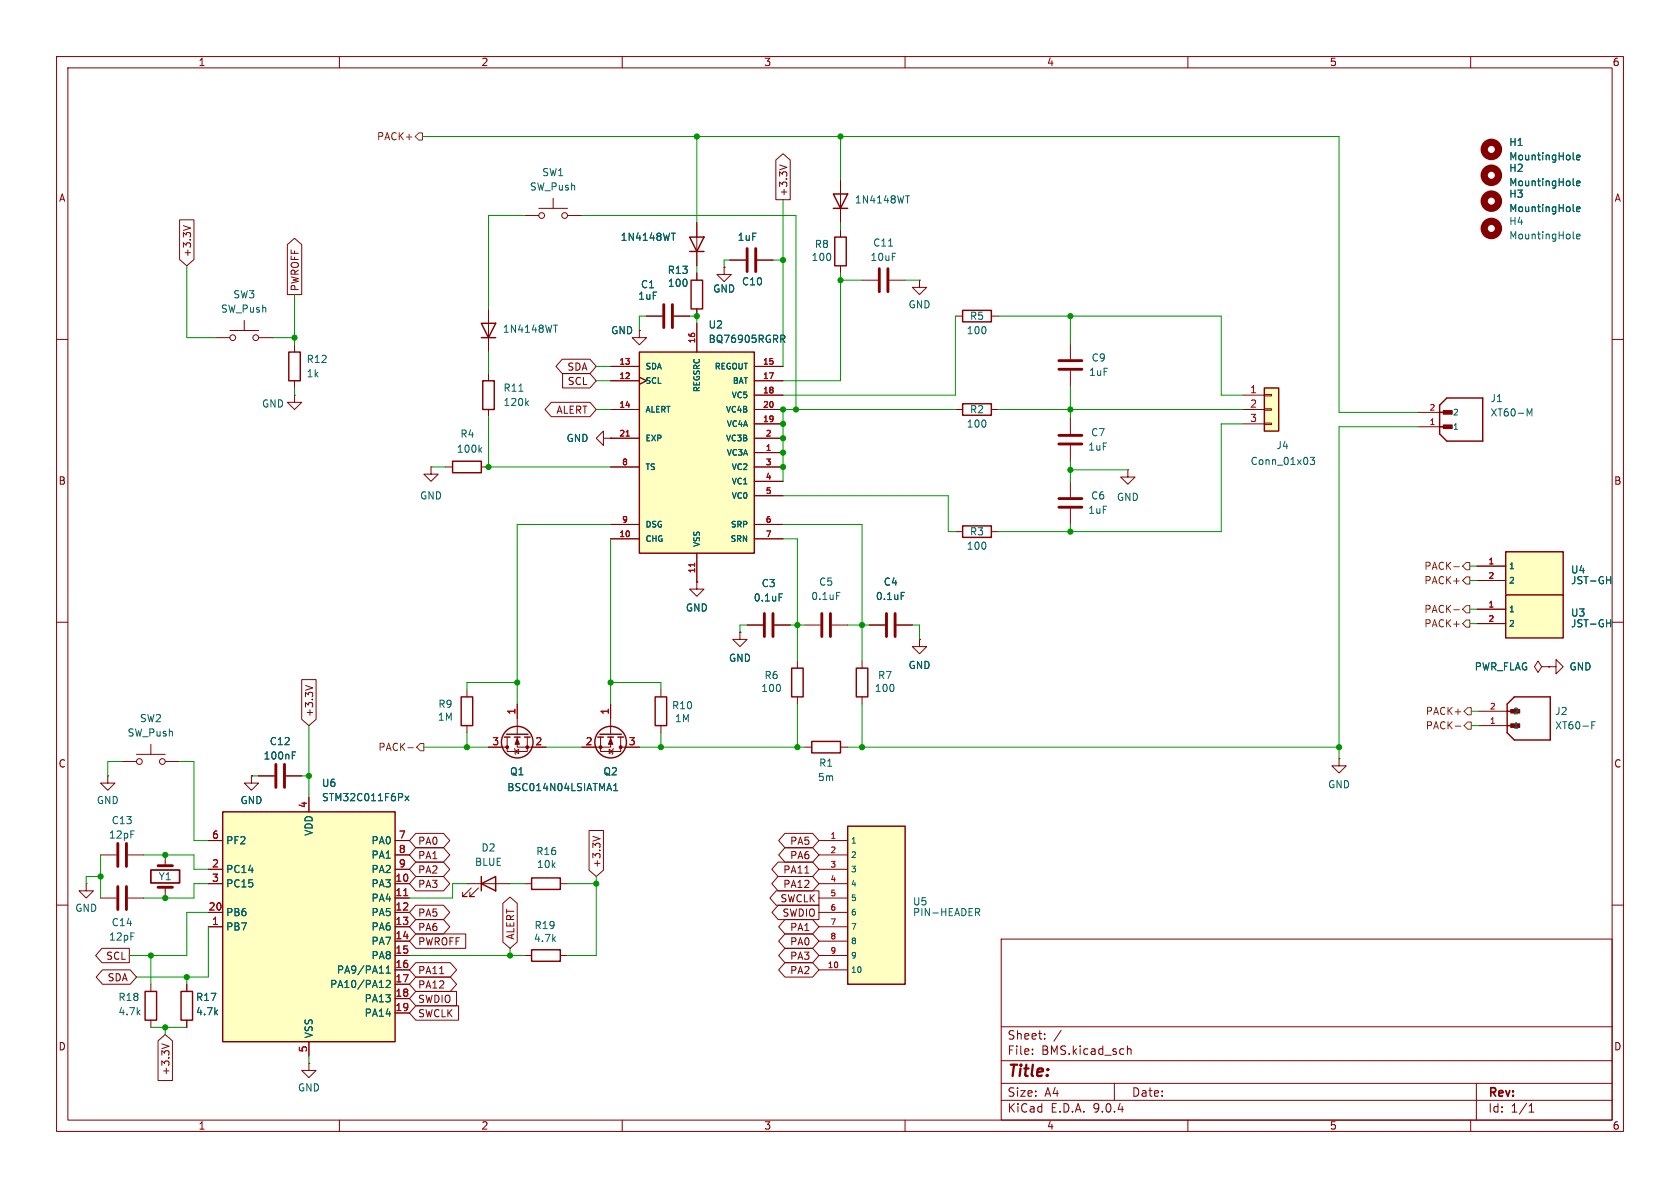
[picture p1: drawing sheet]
<svg xmlns="http://www.w3.org/2000/svg" width="297mm" height="210mm" viewBox="0 0 297 210" stroke-linecap="round" stroke-linejoin="round" font-family="sans-serif">
<g fill="none" stroke="#840000" stroke-width=".18">
<path d="M10 10h277v190h-277zM12 12h273v186h-273zM60 10v2M110 10v2M160 10v2M210 10v2M260 10v2M123.2 39.4v7.6M86.4 54.6v7.6M129 46h2.8M133.9 46h2.8M10 60h2"/>
<path d="M168.9 72.4h1.3M175.3 72.4h1.2M189.2 60.7v2.8M189.2 65.5v2.8M250.7 72.9h5.1M250.7 75.4h5.1M285 60h2M10 110h2M285 110h2M82.5 121.9v1.3M82.5 128.3v1.2M10 160h2"/>
<path d="M177 166h108v32h-108zM285 160h2M60 198v2M110 198v2M160 198v2M177 194.5h108M177 191.5h108M177 187.5h108M177 181.5h108M182.5 186.3v.1M182.5 185.5v.1M184.7 183.6v.1"/>
<path d="M184.7 182.8v.1M187.6 182.1l-1.3 2M197 191.5v3M199.3 184.9v1.5M199.3 185.5l.2-.1 .4 .1 .1 .9M210 198v2M260 198v2M261 191.5v6.5M270.3 196.6h.9M270.3 195.5l.4-.4v1.5"/>
</g>
<path d="M85.1 57.2h2.5l-1.2 2.5zM85.1 59.7h2.5M121.9 41.9h2.6l-1.3 2.6zM121.9 44.5h2.6M170.2 71.4h5.1v2h-5.1zM254.5 71.6l1.3-1.2h6.3v7.6h-6.3l-1.3-1.3zM254.5 72.9h1.9M254.5 75.4h1.9M81.5 123.2h2.1v5.1h-2.1z" fill="none" stroke="#840000" stroke-width=".25"/>
<path d="M132.1 43.9v4.1M133.6 43.9v4.1M187.2 63.8h4.1M187.2 65.3h4.1" fill="none" stroke="#840000" stroke-width=".51"/>
<path d="M278.1 32.7l.2 .1M278.7 32.4l.6-.1v-.2l-.4-.1-.2 .2 .1 .6h.5M97.8 57.5h.8M118.7 41.2h.7M270 72.3l.4 .9 .4-.9v1.2" fill="none" stroke="#006464" stroke-width=".18"/>
<circle cx="263.7" cy="31" r="1.27" fill="none" stroke="#840000" stroke-width="1.3"/>
<g fill="#840000" stroke="#840000" stroke-width=".18">
<path d="M255.1 72.6h1.6v.6h-1.6z"/>
<path d="M255.1 75.1h1.6v.7h-1.6z"/>
</g>
<path d="M223.5 68.6h2.6v7.6h-2.6z" fill="#ffffc2"/>
<path d="M223.5 68.6h2.6v7.6h-2.6z" fill="none" stroke="#840000" stroke-width=".25"/>
<g fill="none" stroke="#840000" stroke-width=".18">
<path d="M38.1 59.7h2.5M40.6 58.4h5.1M43.2 56.6v1.8M45.7 59.7h2.6M128 47.2v1.3h-1.3l1.3 1.3 1.3-1.3h-1.3M128 47.2h.1M219.7 69.9h3.8M219.7 72.4h3.8M219.7 74.9h3.8M223.5 69.7h1.3v.3h-1.3zM223.5 72.3h1.3v.2h-1.3zM223.5 74.8h1.3v.3h-1.3z"/>
<path d="M44.4 137.2v1.2h1.3l-1.3 1.3-1.2-1.3h1.2M44.4 137.2h.1M45.7 137.2h2.8M50.5 137.2h2.8"/>
<circle cx="41.1" cy="59.7" r=".51"/>
<circle cx="45.2" cy="59.7" r=".51"/>
</g>
<path d="M278.1 37.2l.2 .2M278.1 28.1l.2 .2M278.7 37l.6-.1v-.3h-.4l-.2 .1 .1 .6h.5M278.7 27.8l.6-.1v-.2l-.4-.1-.2 .2 .1 .6h.5M278.1 42.1l.2 .1M278.7 41.8l.6-.1v-.3h-.4l-.2 .2 .1 .6h.5M231.6 80.8h.8l-.4 .5 .3 .1v.6l-.1 .1-.6-.1M51.7 133.5h.4M51.7 132.9h.6" fill="none" stroke="#006464" stroke-width=".18"/>
<g fill="none" stroke="#840000" stroke-width="1.3">
<circle cx="263.7" cy="26.4" r="1.27"/>
<circle cx="263.7" cy="35.6" r="1.27"/>
<circle cx="263.7" cy="40.4" r="1.27"/>
</g>
<path d="M48.8 135.1v4.1M50.3 135.1v4.1" fill="none" stroke="#840000" stroke-width=".51"/>
<path d="M113 62.2h20.3v35.6h-20.3z" fill="#ffffc2"/>
<g fill="none" stroke="#840000" stroke-width=".25">
<path d="M122.2 49.5h2v5.1h-2zM170.2 54.9h5.1v2h-5.1zM113 62.2h20.3v35.6h-20.3zM89.2 130.3h1M89.5 129.8h3.8M90.9 130.3h1M92.7 130.3h1M105.7 130.3h1M106 129.8h3.9M107.4 130.3h1.1M109.2 130.3h1M115.8 123.2h2.1v5.1h-2.1z"/>
<path d="M94 155.2h5.1v2h-5.1zM94 167.9h5.1v2h-5.1z"/>
<circle cx="91.4" cy="131.2" r="2.79"/>
<circle cx="107.9" cy="131.2" r="2.79"/>
</g>
<g fill="none" stroke="#840000" stroke-width=".18">
<path d="M114.3 55.9h2.8M119.1 55.9h2.8M123.2 48.3v1.2M123.2 54.6v1.3M123.2 57.2v5M168.9 55.9h1.3M175.3 55.9h1.2M107.9 64.8h5.1M107.9 67.3h5.1M107.9 72.4h5.1M107.9 77.5h5.1M113 66.7l1.3 .6-1.3 .6"/>
<path d="M133.3 64.8h5.1M133.3 67.3h5.1M133.3 72.4h5.1M133.3 77.5h5.1M133.3 69.9h5.1M133.3 74.9h5.1M189.2 73.9v2.8M189.2 78.7v2.8M107.9 82.6h5.1M107.9 92.7h5.1M107.9 95.3h5.1M123.2 97.8v5.1"/>
<path d="M133.3 82.6h5.1M133.3 92.7h5.1M133.3 95.3h5.1M133.3 80h5.1M133.3 85.1h5.1M133.3 87.6h5.1M123.2 102.9v1.2h1.3l-1.3 1.3-1.3-1.3h1.3M123.2 102.9h.1M130.8 111.8v1.2h1.3l-1.3 1.3-1.3-1.3h1.3M130.8 111.8h.1M86.4 132.1h3.3M89.7 130.3v2.5h3.5v-2.5"/>
<path d="M90.9 132.3l.2 .2v.7l.1 .2M91.1 132.8l.6-.3v.7zM91.4 130.3v1.8h5.1M91.4 124.5v5.3M106.2 130.3v2.5h3.5v-2.5M107.7 132.5l.6 .3-.6 .4zM107.9 130.3v1.8h-5M107.9 124.5v5.3M108.5 132.3l-.2 .2v.7l-.1 .2M109.7 132.1h3.3M116.8 121.9v1.3M116.8 128.3v1.2"/>
<path d="M15.2 156.2v1.3h1.3l-1.3 1.3-1.2-1.3h1.2M15.2 156.2h.1M17.8 158.8h2.8M22.6 158.8h2.8M92.7 156.2h1.3M99.1 156.2h1.2M92.7 168.9h1.3M99.1 168.9h1.2M54.6 188v1.2h1.3l-1.3 1.3-1.3-1.3h1.3M54.6 188h.1"/>
</g>
<path d="M110.7 77.1h.6M122.8 99.6v.5" fill="none" stroke="#a90000" stroke-width=".18"/>
<path d="M138 59.3h.5l.3 .2-.2 .4h-.6M138.3 59.9l.5 .6M108.5 139.8h.7M108.5 138.9l.4-.4v1.3" fill="none" stroke="#006464" stroke-width=".18"/>
<path d="M117.3 53.8v4.1M118.9 53.8v4.1M187.2 77h4.1M187.2 78.5h4.1M20.8 156.7v4.1M22.4 156.7v4.1" fill="none" stroke="#840000" stroke-width=".51"/>
<g fill="#840000" stroke="#840000" stroke-width=".18">
<path d="M91.4 130.6l.4 1h-.7z"/>
<path d="M107.9 130.6l.4 1h-.7z"/>
<circle cx="89.7" cy="132.1" r=".25"/>
<circle cx="93.2" cy="132.1" r=".25"/>
<circle cx="109.7" cy="132.1" r=".25"/>
<circle cx="106.2" cy="132.1" r=".25"/>
</g>
<path d="M149.9 146.1h10.1v27.9h-10.1z" fill="#ffffc2"/>
<path d="M266.4 125.7h2M266.4 128.3h2M267.7 123.2h6.4v7.6h-6.4l-1.3-1.3v-5zM149.9 146.1h10.1v27.9h-10.1z" fill="none" stroke="#840000" stroke-width=".25"/>
<g fill="none" stroke="#840000" stroke-width=".18">
<path d="M113 58.4v1.3h1.3l-1.3 1.3-1.2-1.3h1.2M113 58.4h.1M189.2 85.1v2.8M189.2 89.9v2.8M199.4 83.1v1.2h1.3l-1.3 1.3-1.3-1.3h1.3M199.4 83.1h.1M19 137.2v1.2h1.3l-1.3 1.3-1.2-1.3h1.2M19 137.2h.1M21.6 134.6h2.5M24.1 133.4h5.1M26.7 131.6v1.8M29.2 134.6h2.5"/>
<path d="M236.7 134.1v1.3h1.3l-1.3 1.3-1.2-1.3h1.2M236.7 134.1h.1M261.4 125.7h5M261.4 128.3h5M144.8 148.6h5.1M144.8 151.1h5.1M144.8 153.7h5.1M144.8 156.2h5.1M144.8 158.8h5.1M144.8 161.3h5.1M144.8 163.8h5.1M144.8 166.4h5.1"/>
<path d="M144.8 168.9h5.1M144.8 171.5h5.1"/>
<circle cx="24.6" cy="134.6" r=".51"/>
<circle cx="28.7" cy="134.6" r=".51"/>
</g>
<path d="M281.4 128.2h.4M282 127.6h-.6v1.2M172.5 160.6h.5l.2 .2-.1 .4-.6 .1M172.8 161.3l.4 .6" fill="none" stroke="#006464" stroke-width=".18"/>
<path d="M187.2 88.1h4.1M187.2 89.7h4.1" fill="none" stroke="#840000" stroke-width=".51"/>
<path d="M267.1 128h1.6v.6h-1.6z" fill="#840000" stroke="#840000" stroke-width=".18"/>
<path d="M266.2 97.5h10.2v7.7h-10.2z" fill="#ffffc2"/>
<path d="M80 81.5h5.1v2.1h-5.1zM266.2 97.5h10.2v7.7h-10.2z" fill="none" stroke="#840000" stroke-width=".25"/>
<path d="M76.2 82.6v1.2h1.3l-1.3 1.3-1.3-1.3h1.3M76.2 82.6h.1M78.7 82.6h1.3M85.1 82.6h1.3M261.1 100.1h5.1M261.1 102.6h5.1M272.5 117.9l-.6-1.1-.6 1.1 .6 1 .6-1h1.3M273.8 117.9h.1M273.8 117.9h1.3v-1.3l1.3 1.3-1.3 1.2v-1.2" fill="none" stroke="#840000" stroke-width=".18"/>
<path d="M84.8 79.5l.4 .5M85.2 79.1l-.5 .5M284 102.5h.7M284.7 101.9v1.3" fill="none" stroke="#006464" stroke-width=".18"/>
<path d="M266.2 105.2h10.2v7.6h-10.2z" fill="#ffffc2"/>
<path d="M147.6 41.9h2v5.1h-2zM266.2 105.2h10.2v7.6h-10.2z" fill="none" stroke="#840000" stroke-width=".25"/>
<path d="M148.6 40.6v1.3M148.6 47v1.3M261.1 107.7h5.1M261.1 110.2h5.1" fill="none" stroke="#840000" stroke-width=".18"/>
<path d="M284 110.2h.7M284.7 109.5v1.3" fill="none" stroke="#006464" stroke-width=".18"/>
<path d="M39.4 143.5h30.4v40.7h-30.4z" fill="#ffffc2"/>
<g fill="none" stroke="#840000" stroke-width=".25">
<path d="M147.3 34.3h2.6l-1.3 2.5zM147.3 36.8h2.6M51.1 62.2h2v5.1h-2zM85.3 67.3h2.1v5.1h-2.1zM170.2 93h5.1v2h-5.1zM140 118.1h2v5.1h-2zM151.4 118.1h2v5.1h-2zM143.5 131.1h5.1v2h-5.1zM39.4 143.5h30.4v40.7h-30.4zM85.1 156.2l2.5-1.3v2.6zM85.1 154.9v2.6M25.7 175.3h2v5h-2z"/>
<path d="M32 175.3h2v5h-2z"/>
</g>
<g fill="none" stroke="#840000" stroke-width=".18">
<path d="M31.7 38.9h2.6v7l-1.3 1.1-1.3-1.1zM32.4 39.9l1.3 .4M92.7 38.1h2.5M95.2 36.8h5.1M97.8 35.1v1.7M100.3 38.1h2.6M123.2 39.4v2.5M137.2 28.3l1.2-1.1 1.3 1.1v7h-2.5zM137.8 29.2l1.3 .4M148.6 31.8v7.6M50.8 43.2l1.3-1.1 1.2 1.1v8.9h-2.5zM113 58.4h.1"/>
<path d="M114.3 55.9h2.8M119.1 55.9h2.8M123.2 44.5v2.5M123.2 48.3v1.2M123.2 54.6v1.3M123.2 57.2v5M128 47.2h.1M129 46h2.8M133.9 46h2.8M152.4 49.5h2.8M157.2 49.5h2.8M162.6 49.5v1.3h1.2l-1.2 1.3-1.3-1.3h1.3"/>
<path d="M162.6 49.5h.1M52.1 69.9v1.2h-1.3l1.3 1.3 1.2-1.3h-1.2M52.1 69.9h.1M52.1 61v1.2M52.1 67.3v1.3M86.4 66v1.3M86.4 72.4v1.3M97.5 71.1h6.8l1.1 1.3-1.1 1.3h-6.8l-1.2-1.3zM99.4 63.5h4.9l1.1 1.3-1.1 1.2h-4.9l-1.1-1.2zM99.5 66h4.8l1.1 1.3-1.1 1.3h-4.8zM106.7 77.5v-1.3l-1.3 1.3 1.3 1.2v-1.2h1.2M107.9 77.5h.1"/>
<path d="M107.9 64.8h5.1M107.9 67.3h5.1M107.9 72.4h5.1M107.9 77.5h5.1M113 66.7l1.3 .6-1.3 .6M133.3 64.8h5.1M133.3 67.3h5.1M133.3 72.4h5.1M133.3 77.5h5.1M133.3 69.9h5.1M133.3 74.9h5.1M107.9 82.6h5.1"/>
<path d="M107.9 92.7h5.1M107.9 95.3h5.1M123.2 97.8v5.1M133.3 82.6h5.1M133.3 92.7h5.1M133.3 95.3h5.1M133.3 80h5.1M133.3 85.1h5.1M133.3 87.6h5.1M168.9 94h1.3M175.3 94h1.2M123.2 102.9h.1"/>
<path d="M130.8 111.8h.1M132.1 110.5h2.8M136.9 110.5h2.8M141 116.8v1.3M142.2 110.5h2.8M147.1 110.5h2.8M152.4 116.8v1.3M153.7 110.5h2.8M158.5 110.5h2.8M162.6 113v1.3h1.2l-1.2 1.3-1.3-1.3h1.3M162.6 113h.1M261.1 100.1h5.1"/>
<path d="M261.1 102.6h5.1M261.1 107.7h5.1M261.1 110.2h5.1M273.8 117.9h.1M44.4 137.2h.1M45.7 137.2h2.8M50.5 137.2h2.8M53.3 120.1h2.6v7.1l-1.3 1.1-1.3-1.1zM54 121.2l1.3 .4M86.4 132.1h2.5M91.4 124.5v2.5M94 132.1h2.5"/>
<path d="M102.9 132.1h2.5M107.9 124.5v2.5M110.5 132.1h2.5M141 123.2v1.3M142.2 132.1h1.3M148.6 132.1h1.3M152.4 123.2v1.3M17.8 151.1h2.8M22.6 151.1h2.8M29.2 151.1v1.9M29.2 156.8v2M36.8 148.6h2.6"/>
<path d="M36.8 153.7h2.6M36.8 156.2h2.6M54.6 141v2.5M69.8 148.6h2.6M69.8 153.7h2.6M69.8 156.2h2.6M69.8 151.1h2.6M69.8 158.8h2.6M73.5 154.9h4.9l1.1 1.3-1.1 1.3h-4.9l-1.1-1.3zM73.5 152.4h4.9l1.1 1.3-1.1 1.2h-4.9l-1.1-1.2zM73.5 149.9h4.9l1.1 1.2-1.1 1.3h-4.9l-1.1-1.3zM73.5 147.3h4.9l1.1 1.3-1.1 1.3h-4.9l-1.1-1.3z"/>
<path d="M82.5 156.2h7.7M83.3 157l-1.5 1.5h.7h-.7v-.8M84.6 157l-1.5 1.5h.7h-.7v-.8M88.9 159.7l1.3-1.1 1.2 1.1v6.8l-1.2 1.1-1.3-1.1zM104.1 146.8h2.6v7l-1.3 1.1-1.3-1.1zM104.8 147.8l1.3 .5M137.2 157.5h7.6v2.5h-7.6l-1.1-1.2zM137.6 152.4h6.1l1.1 1.3-1.1 1.2h-6.1l-1.2-1.2zM137.6 154.9h6.1l1.1 1.3-1.1 1.3h-6.1l-1.2-1.3zM138.8 149.9h4.9l1.1 1.2-1.1 1.3h-4.9l-1.1-1.3zM138.8 147.3h4.9l1.1 1.3-1.1 1.3h-4.9l-1.1-1.3zM142.3 154.3h.7"/>
<path d="M18 167.6h4.9v2.6h-4.9l-1.1-1.3zM18.1 171.4h4.9l1.1 1.3-1.1 1.3h-4.9l-1.1-1.3zM26.7 174v1.3M33 174v1.3M36.8 161.3h2.6M36.8 163.8h2.6M69.8 161.3h2.6M69.8 163.8h2.6M69.8 166.4h2.6M69.8 168.9h2.6M69.8 171.5h2.6M69.8 174h2.6"/>
<path d="M69.8 176.5h2.6M69.8 179.1h2.6M73.5 175.3h7.2v2.5h-7.2l-1.1-1.3zM73.5 170.2h6.1l1.1 1.3-1.1 1.2h-6.1l-1.1-1.2zM73.5 177.8h7.6v2.5h-7.6l-1.1-1.2zM73.5 160h4.9l1.1 1.3-1.1 1.3h-4.9l-1.1-1.3zM73.5 162.6h4.9l1.1 1.2-1.1 1.3h-4.9l-1.1-1.3zM73.5 165.1h8.8v2.5h-8.8l-1.1-1.2zM73.5 172.7h6.1l1.1 1.3-1.1 1.3h-6.1l-1.1-1.3zM77.7 172.1h.8M137.6 160h7.2v2.6h-7.2l-1.1-1.3zM138.8 162.6h4.9l1.1 1.2-1.1 1.3h-4.9l-1.1-1.3z"/>
<path d="M138.8 167.6h4.9l1.1 1.3-1.1 1.3h-4.9l-1.1-1.3zM138.8 165.1h4.9l1.1 1.3-1.1 1.2h-4.9l-1.1-1.2zM138.8 170.2h4.9l1.1 1.3-1.1 1.2h-4.9l-1.1-1.2zM26.7 180.3v1.3M27.9 184l1.3-1.1 1.3 1.1v7h-2.6zM28.6 184.5l1.3 .5M33 180.3v1.3M54.6 184.2v2.5"/>
<circle cx="95.8" cy="38.1" r=".51"/>
<circle cx="99.8" cy="38.1" r=".51"/>
</g>
<path d="M110.7 77.1h.6M122.8 99.6v.5M71.4 158.3h.7" fill="none" stroke="#a90000" stroke-width=".18"/>
<g fill="none" stroke="#006464" stroke-width=".18">
<path d="M160.1 34.6h.7M278.1 32.7l.2 .1M278.1 37.2l.2 .2M278.1 28.1l.2 .2M278.7 32.4l.6-.1v-.2l-.4-.1-.2 .2 .1 .6h.5M278.7 27.8l.6-.1v-.2l-.4-.1-.2 .2 .1 .6h.5M278.7 37l.6-.1v-.3h-.4l-.2 .1 .1 .6h.5M118.7 41.2h.7M138 59.3h.5l.3 .2-.2 .4h-.6M138.3 59.9l.5 .6M157.1 43.5h.7M91.7 69.2h.8"/>
<path d="M93.1 71.2l.3 .5M93.4 70.9l-.5 .4M137.7 105h.6M147.9 104.7h.6M159.3 104.7h.6M284 102.5h.7M284 110.2h.7M284.7 101.9v1.3M284.7 109.5v1.3M51.7 133.5h.4M51.7 132.9h.6M108.5 139.8h.7"/>
<path d="M108.5 138.9l.4-.4v1.3M71.6 140.7l.7 .8M72.3 140.7l-.7 .8M68.3 172h.7M68.3 171.1l.3-.3v1.2M68.3 173.4l.5-.1 .2 .4-.8 .9h.8"/>
</g>
<path d="M155.4 47.5v4.1M157 47.5v4.1M135.1 108.5v4M136.7 108.5v4M145.3 108.5v4M146.8 108.5v4M156.7 108.5v4M158.2 108.5v4M20.8 149.1v4.1M22.4 149.1v4.1M27.9 156.8h2.6M27.9 153h2.6" fill="none" stroke="#840000" stroke-width=".51"/>
<path d="M26.7 153.8h5v2.3h-5z" fill="none" stroke="#840000" stroke-width=".3"/>
<path d="M74 23.5h.7v1.3h-.7l-.6-.7zM259.2 99.4h.6v1.3h-.6l-.6-.6zM257 100.2h1M257 107.8h1M259.2 102h.6v1.3h-.6l-.6-.7zM259.2 107.1h.6v1.2h-.6l-.6-.6zM259.2 109.6h.6v1.3h-.6l-.6-.7zM72.1 132.2h1M74.3 131.4h.6v1.3h-.6l-.6-.6zM257.3 128.4h.9M259.5 127.6h.6v1.3h-.6l-.7-.6zM259.5 125.1h.6v1.3h-.6l-.7-.7z" fill="none" stroke="#725600" stroke-width=".18"/>
<g fill="none" stroke="#009600" stroke-width=".18">
<path d="M74.7 24.1h162v48.8h14M92.7 38.1h-6.3v16.5M102.9 38.1h37.8v34.3M123.2 24.1v15.3M138.4 35.3v29.5M148.6 24.1v7.7M148.6 39.4v1.2M33 47v12.7h5.1M48.3 59.7h3.8M52.1 52.1v8.9M114.3 55.9h-1.3v2.5M121.9 55.9h1.3v1.3"/>
<path d="M123.2 47v1.3M129 46h-1v1.2M136.7 46h1.7M148.6 48.3v19h-10.2M148.6 49.5h3.8M160 49.5h2.6M168.9 55.9v14h-30.5M176.5 55.9h39.4v14h3.8M189.2 55.9v4.8M52.1 68.6v1.3M86.4 73.7v8.9h21.5M86.4 62.2v3.8"/>
<path d="M105.4 72.4h2.5M105.4 67.3h2.5M105.4 64.8h2.5M168.9 72.4h-30.5v12.7M176.5 72.4h43.2M189.2 68.3v5.6M219.7 74.9h-3.8v19.1h-39.4M250.7 75.4h-14v58.7M76.2 82.6h2.5M107.9 95.3v29.2M107.9 92.7h-16.5v31.8M138.4 92.7h14v24.1"/>
<path d="M138.4 95.3h2.6v21.5M138.4 87.6h29.2v6.4h1.3M189.2 81.5v3.6M189.2 92.7v1.3M189.2 83.1h10.2M132.1 110.5h-1.3v1.3M139.7 110.5h2.5M149.9 110.5h3.8M161.3 110.5h1.3v2.5M259.8 107.7h1.3M259.8 110.2h1.3M259.8 100.1h1.3"/>
<path d="M259.8 102.6h1.3M21.6 134.6h-2.6v2.6M31.7 134.6h2.6v14h2.5M44.4 137.2h1.3M53.3 137.2h1.3M54.6 128.3v12.7M74.9 132.1h11.5M82.5 129.5v2.6M91.4 120.7h-8.9v1.2M96.5 132.1h6.4M107.9 120.7h8.9v1.2M113 132.1h29.2"/>
<path d="M116.8 129.5v2.6M141 124.5v7.6M149.9 132.1h86.8M152.4 124.5v7.6M260.1 128.3h1.3M260.1 125.7h1.3M17.8 154.9h-2.6v1.3M17.8 151.1v7.7M25.4 151.1h8.9v2.6h2.5M36.8 156.2h-2.5v2.6h-8.9M82.5 156.2h-2.5v2.6h-7.6M90.2 156.2h2.5"/>
<path d="M100.3 156.2h5.1M105.4 154.9v14h-5.1M26.7 168.9v5.1M33 172.7v1.3M36.8 161.3h-3.8v7.6h-10.1M36.8 163.8v8.9h-12.7M72.4 168.9h20.3M90.2 167.6v1.3M26.7 181.6h6.3M29.2 181.6v1.3M54.6 186.7v1.3"/>
</g>
<g fill="#009600" stroke="#009600" stroke-width=".18">
<circle cx="123.2" cy="24.1" r=".46"/>
<circle cx="148.6" cy="24.1" r=".46"/>
<circle cx="107.9" cy="120.7" r=".46"/>
<circle cx="91.4" cy="120.7" r=".46"/>
<circle cx="116.8" cy="132.1" r=".46"/>
<circle cx="54.6" cy="137.2" r=".46"/>
<circle cx="90.2" cy="168.9" r=".46"/>
<circle cx="17.8" cy="154.9" r=".46"/>
<circle cx="33" cy="172.7" r=".46"/>
<circle cx="26.7" cy="168.9" r=".46"/>
<circle cx="29.2" cy="151.1" r=".46"/>
<circle cx="29.2" cy="181.6" r=".46"/>
<circle cx="29.2" cy="158.8" r=".46"/>
<circle cx="86.4" cy="82.6" r=".46"/>
<circle cx="52.1" cy="59.7" r=".46"/>
<circle cx="123.2" cy="55.9" r=".46"/>
<circle cx="82.5" cy="132.1" r=".46"/>
<circle cx="105.4" cy="156.2" r=".46"/>
<circle cx="152.4" cy="132.1" r=".46"/>
<circle cx="236.7" cy="132.1" r=".46"/>
<circle cx="138.4" cy="46" r=".46"/>
<circle cx="148.6" cy="49.5" r=".46"/>
<circle cx="138.4" cy="74.9" r=".46"/>
<circle cx="138.4" cy="80" r=".46"/>
<circle cx="138.4" cy="82.6" r=".46"/>
<circle cx="189.2" cy="94" r=".46"/>
<circle cx="189.2" cy="72.4" r=".46"/>
<circle cx="141" cy="110.5" r=".46"/>
<circle cx="152.4" cy="110.5" r=".46"/>
<circle cx="140.7" cy="72.4" r=".46"/>
<circle cx="138.4" cy="72.4" r=".46"/>
<circle cx="138.4" cy="77.5" r=".46"/>
<circle cx="141" cy="132.1" r=".46"/>
<circle cx="189.2" cy="83.1" r=".46"/>
<circle cx="189.2" cy="55.9" r=".46"/>
</g>
<text font-size="2.8" fill="#840000" x="178" y="190.9">Title:</text>
<g font-size="2.1" fill="#840000">
<text x="178" y="184">Sheet:</text>
<text x="178" y="186.7">File:</text>
<text x="184.1" y="186.7">BMS.kicad_sch</text>
<text x="178" y="196.9">KiCad</text>
<text x="178" y="194.1">Size:</text>
<text x="184.7" y="194.1">A4</text>
<text x="185.7" y="196.9">E.D.A.</text>
<text x="193.3" y="196.9">9.0.4</text>
<text x="200" y="194.1">Date:</text>
<text x="263" y="194.3">Rev:</text>
<text x="263" y="196.9">Id:</text>
<text x="267.1" y="196.9">1/1</text>
</g>
<g font-size="1.8" fill="#840000">
<text x="35" y="11.9">1</text>
<text x="85" y="11.9">2</text>
<text x="135" y="11.9">3</text>
<text x="185" y="11.9">4</text>
<text x="235" y="11.9">5</text>
<text x="285" y="11.9">6</text>
<text x="10.3" y="35.9">A</text>
<text x="139.4" y="34.8" transform="rotate(-90 139.4 34.8)">+3.3V</text>
<text x="285.3" y="35.9">A</text>
<text x="34" y="45.6" transform="rotate(-90 34 45.6)">+3.3V</text>
<text x="53" y="51.6" transform="rotate(-90 53 51.6)">PWROFF</text>
<text x="100.2" y="65.7">SDA</text>
<text x="100.3" y="68.3">SCL</text>
<text x="98.3" y="73.3">ALERT</text>
<text x="10.3" y="85.9">B</text>
<text x="285.3" y="85.9">B</text>
<text x="55.6" y="126.8" transform="rotate(-90 55.6 126.8)">+3.3V</text>
<text x="10.3" y="135.9">C</text>
<text x="285.3" y="135.9">C</text>
<text x="73.8" y="149.5">PA0</text>
<text x="139.6" y="149.5">PA5</text>
<text x="73.8" y="154.6">PA2</text>
<text x="73.8" y="152.1">PA1</text>
<text x="106.4" y="153.5" transform="rotate(-90 106.4 153.5)">+3.3V</text>
<text x="138.4" y="154.6">PA11</text>
<text x="139.6" y="152.1">PA6</text>
<text x="73.8" y="157.2">PA3</text>
<text x="137.9" y="159.7">SWCLK</text>
<text x="138.4" y="157.2">PA12</text>
<text x="73.8" y="162.2">PA5</text>
<text x="73.8" y="164.8">PA6</text>
<text x="73.8" y="167.3">PWROFF</text>
<text x="91.1" y="166.2" transform="rotate(-90 91.1 166.2)">ALERT</text>
<text x="138.2" y="162.2">SWDIO</text>
<text x="139.6" y="164.8">PA1</text>
<text x="139.6" y="167.3">PA0</text>
<text x="18.7" y="169.9">SCL</text>
<text x="18.9" y="173.7">SDA</text>
<text x="73.8" y="172.4">PA11</text>
<text x="139.6" y="169.9">PA3</text>
<text x="139.6" y="172.4">PA2</text>
<text x="73.8" y="177.5">SWDIO</text>
<text x="73.8" y="174.9">PA12</text>
<text x="10.3" y="185.9">D</text>
<text x="73.8" y="180">SWCLK</text>
<text x="285.3" y="185.9">D</text>
<text x="30.2" y="190.2" transform="rotate(-90 30.2 190.2)">+3.3V</text>
<text x="35" y="199.9">1</text>
<text x="85" y="199.9">2</text>
<text x="135" y="199.9">3</text>
<text x="185" y="199.9">4</text>
<text x="235" y="199.9">5</text>
<text x="285" y="199.9">6</text>
</g>
<g font-size="1.8" fill="#725600">
<text x="66.5" y="25">PACK+</text>
<text x="251.7" y="100.9">PACK-</text>
<text x="251.7" y="103.5">PACK+</text>
<text x="251.7" y="108.6">PACK-</text>
<text x="251.7" y="111.1">PACK+</text>
<text x="252" y="129.1">PACK-</text>
<text x="252" y="126.6">PACK+</text>
<text x="66.8" y="132.9">PACK-</text>
</g>
<g font-size="1.8" fill="#006464">
<text x="266.7" y="26">H1</text>
<text x="266.7" y="28.5">MountingHole</text>
<text x="93.6" y="33.9">SW_Push</text>
<text x="95.8" y="31.3">SW1</text>
<text x="266.7" y="30.6">H2</text>
<text x="266.7" y="33.1">MountingHole</text>
<text x="266.7" y="35.2">H3</text>
<text x="151" y="36.2">1N4148WT</text>
<text x="266.7" y="37.7">MountingHole</text>
<text x="266.7" y="40">H4</text>
<text x="109.6" y="42.8">1N4148WT</text>
<text x="130.3" y="42.8">1uF</text>
<text x="143.4" y="46.3">100</text>
<text x="143.9" y="44">R8</text>
<text x="153.8" y="46.3">10uF</text>
<text x="154.3" y="43.8">C11</text>
<text x="266.7" y="42.5">MountingHole</text>
<text x="41.1" y="52.9">SW3</text>
<text x="112.7" y="53.2">1uF</text>
<text x="113.2" y="51.2">C1</text>
<text x="117.9" y="48.6">R13</text>
<text x="118" y="50.9">100</text>
<text x="126" y="51.9">GND</text>
<text x="131.1" y="50.6">C10</text>
<text x="39" y="55.5">SW_Push</text>
<text x="88.8" y="59">1N4148WT</text>
<text x="107.9" y="59.3">GND</text>
<text x="125.2" y="58.3">U2</text>
<text x="160.5" y="54.7">GND</text>
<text x="170.8" y="59.3">100</text>
<text x="171.4" y="56.7">R5</text>
<text x="54.1" y="64.4">R12</text>
<text x="125.2" y="60.8">BQ76905RGRR</text>
<text x="192.9" y="64.1">C9</text>
<text x="54.1" y="66.9">1k</text>
<text x="88.9" y="69.4">R11</text>
<text x="88.9" y="72">120k</text>
<text x="192.4" y="66.6">1uF</text>
<text x="263.4" y="71.3">J1</text>
<text x="46.2" y="72.2">GND</text>
<text x="81.3" y="77.6">R4</text>
<text x="170.8" y="75.8">100</text>
<text x="171.4" y="73.3">R2</text>
<text x="192.8" y="77.3">C7</text>
<text x="263.4" y="73.8">XT60-M</text>
<text x="80.7" y="80.2">100k</text>
<text x="100.1" y="78.3">GND</text>
<text x="192.3" y="79.9">1uF</text>
<text x="221" y="82.4">Conn_01x03</text>
<text x="225.6" y="79.6">J4</text>
<text x="74.2" y="88.5">GND</text>
<text x="192.8" y="88.5">C6</text>
<text x="197.4" y="88.7">GND</text>
<text x="171.4" y="94.8">R3</text>
<text x="192.3" y="91">1uF</text>
<text x="170.8" y="97.4">100</text>
<text x="277.6" y="101.6">U4</text>
<text x="133.2" y="106.5">0.1uF</text>
<text x="134.5" y="104">C3</text>
<text x="143.3" y="106.3">0.1uF</text>
<text x="144.7" y="103.7">C5</text>
<text x="154.7" y="106.3">0.1uF</text>
<text x="156.1" y="103.7">C4</text>
<text x="277.6" y="103.5">JST-GH</text>
<text x="121.2" y="108.3">GND</text>
<text x="277.6" y="109.2">U3</text>
<text x="277.6" y="111.1">JST-GH</text>
<text x="128.8" y="117.2">GND</text>
<text x="160.5" y="118.5">GND</text>
<text x="260.6" y="118.7">PWR_FLAG</text>
<text x="277.4" y="118.7">GND</text>
<text x="77.4" y="125.3">R9</text>
<text x="118.7" y="125.6">R10</text>
<text x="134.5" y="122.5">100</text>
<text x="135.1" y="120.2">R6</text>
<text x="154.5" y="122.5">100</text>
<text x="155.1" y="120.2">R7</text>
<text x="22.5" y="130.4">SW_Push</text>
<text x="24.6" y="127.9">SW2</text>
<text x="47.6" y="131.9">C12</text>
<text x="77.3" y="127.6">1M</text>
<text x="119.2" y="127.9">1M</text>
<text x="274.8" y="126.6">J2</text>
<text x="274.8" y="129.1">XT60-F</text>
<text x="46.5" y="134.5">100nF</text>
<text x="90.1" y="137.3">Q1</text>
<text x="106.6" y="137.3">Q2</text>
<text x="144.7" y="135.7">R1</text>
<text x="17" y="142.3">GND</text>
<text x="42.4" y="142.3">GND</text>
<text x="56.8" y="139.3">U6</text>
<text x="56.8" y="141.8">STM32C011F6Px</text>
<text x="89.6" y="140.1">BSC014N04LSIATMA1</text>
<text x="144.5" y="138.3">5m</text>
<text x="234.7" y="139.5">GND</text>
<text x="19.2" y="148.4">12pF</text>
<text x="19.6" y="145.9">C13</text>
<text x="39.9" y="149.5">PF2</text>
<text x="55.5" y="147.8" transform="rotate(-90 55.5 147.8)">VDD</text>
<text x="65.6" y="149.5">PA0</text>
<text x="27.9" y="155.8">Y1</text>
<text x="39.9" y="154.5">PC14</text>
<text x="65.6" y="152">PA1</text>
<text x="65.6" y="154.5">PA2</text>
<text x="83.9" y="153.3">BLUE</text>
<text x="85" y="150.7">D2</text>
<text x="94.7" y="151.4">R16</text>
<text x="94.8" y="153.6">10k</text>
<text x="13.2" y="161.4">GND</text>
<text x="39.9" y="157.1">PC15</text>
<text x="65.6" y="157.1">PA3</text>
<text x="65.6" y="159.6">PA4</text>
<text x="161.3" y="160.2">U5</text>
<text x="19.2" y="166.5">12pF</text>
<text x="19.6" y="163.9">C14</text>
<text x="39.9" y="162.2">PB6</text>
<text x="39.9" y="164.7">PB7</text>
<text x="65.6" y="162.2">PA5</text>
<text x="65.6" y="164.7">PA6</text>
<text x="65.6" y="167.2">PA7</text>
<text x="94.3" y="166.7">4.7k</text>
<text x="94.4" y="164.4">R19</text>
<text x="161.3" y="162.2">PIN-HEADER</text>
<text x="59.5" y="172.3">PA9/PA11</text>
<text x="65.6" y="169.8">PA8</text>
<text x="20.8" y="179.7">4.7k</text>
<text x="20.8" y="177.1">R18</text>
<text x="34.6" y="179.7">4.7k</text>
<text x="34.6" y="177.1">R17</text>
<text x="58.3" y="174.9">PA10/PA12</text>
<text x="64.4" y="177.4">PA13</text>
<text x="64.4" y="179.9">PA14</text>
<text x="55.5" y="183.6" transform="rotate(-90 55.5 183.6)">VSS</text>
<text x="52.6" y="193.1">GND</text>
</g>
<g font-size="1.8" fill="#a90000">
<text x="220.9" y="69.6">1</text>
<text x="220.9" y="72.1">2</text>
<text x="220.9" y="74.7">3</text>
<text x="86.9" y="131.8">3</text>
<text x="91.2" y="126.4" transform="rotate(-90 91.2 126.4)">1</text>
<text x="94.5" y="131.8">2</text>
<text x="103.4" y="131.8">2</text>
<text x="107.7" y="126.4" transform="rotate(-90 107.7 126.4)">1</text>
<text x="111.1" y="131.8">3</text>
<text x="54.4" y="142.9" transform="rotate(-90 54.4 142.9)">4</text>
<text x="37.4" y="148.3">6</text>
<text x="70.4" y="148.3">7</text>
<text x="37.4" y="153.4">2</text>
<text x="37.4" y="156">3</text>
<text x="69.8" y="156">10</text>
<text x="70.4" y="150.9">8</text>
<text x="70.4" y="153.4">9</text>
<text x="36.8" y="161">20</text>
<text x="69.8" y="158.5">11</text>
<text x="69.8" y="161">12</text>
<text x="37.4" y="163.6">1</text>
<text x="69.8" y="163.6">13</text>
<text x="69.8" y="166.1">14</text>
<text x="69.8" y="168.7">15</text>
<text x="69.8" y="171.2">16</text>
<text x="69.8" y="173.7">17</text>
<text x="69.8" y="176.3">18</text>
<text x="69.8" y="178.8">19</text>
<text x="54.4" y="186.1" transform="rotate(-90 54.4 186.1)">5</text>
</g>
<g font-size="1.4" fill="#a90000">
<text x="109.4" y="64.5">13</text>
<text x="122.9" y="60.8" transform="rotate(-90 122.9 60.8)">16</text>
<text x="134.8" y="64.5">15</text>
<text x="109.4" y="67.1">12</text>
<text x="134.8" y="67.1">17</text>
<text x="134.8" y="69.6">18</text>
<text x="109.4" y="72.1">14</text>
<text x="109.4" y="77.2">21</text>
<text x="134.8" y="72.1">20</text>
<text x="134.8" y="74.7">19</text>
<text x="135.3" y="77.2">2</text>
<text x="252.6" y="72.6">2</text>
<text x="252.6" y="75.2">1</text>
<text x="109.9" y="82.3">8</text>
<text x="135.3" y="79.8">1</text>
<text x="135.3" y="82.3">3</text>
<text x="135.3" y="84.8">4</text>
<text x="135.3" y="87.4">5</text>
<text x="109.4" y="95">10</text>
<text x="109.9" y="92.5">9</text>
<text x="135.3" y="92.5">6</text>
<text x="135.3" y="95">7</text>
<text x="122.9" y="101.4" transform="rotate(-90 122.9 101.4)">11</text>
<text x="263" y="99.8">1</text>
<text x="263" y="102.4">2</text>
<text x="263" y="107.4">1</text>
<text x="263" y="110">2</text>
<text x="263.3" y="125.5">2</text>
<text x="263.3" y="128">1</text>
<text x="146.7" y="148.3">1</text>
<text x="146.7" y="150.9">2</text>
<text x="146.7" y="153.4">3</text>
<text x="146.7" y="156">4</text>
<text x="146.7" y="158.5">5</text>
<text x="146.7" y="161">6</text>
<text x="146.7" y="163.6">7</text>
<text x="146.7" y="166.1">8</text>
<text x="146.2" y="171.2">10</text>
<text x="146.7" y="168.7">9</text>
</g>
<g font-size="1.4" fill="#006464">
<text x="114" y="65.5">SDA</text>
<text x="126.2" y="65.5">REGOUT</text>
<text x="114" y="68">SCL</text>
<text x="123.9" y="69.5" transform="rotate(-90 123.9 69.5)">REGSRC</text>
<text x="129.2" y="70.6">VC5</text>
<text x="129.4" y="68">BAT</text>
<text x="114" y="73.1">ALERT</text>
<text x="128.2" y="73.1">VC4B</text>
<text x="128.4" y="75.7">VC4A</text>
<text x="256.8" y="73.6">2</text>
<text x="256.8" y="76.2">1</text>
<text x="114" y="78.2">EXP</text>
<text x="114" y="83.3">TS</text>
<text x="128.2" y="78.2">VC3B</text>
<text x="128.4" y="80.7">VC3A</text>
<text x="129.2" y="83.3">VC2</text>
<text x="129.2" y="85.8">VC1</text>
<text x="129.2" y="88.4">VC0</text>
<text x="114" y="93.4">DSG</text>
<text x="114" y="96">CHG</text>
<text x="129" y="96">SRN</text>
<text x="129.1" y="93.4">SRP</text>
<text x="123.9" y="96.8" transform="rotate(-90 123.9 96.8)">VSS</text>
<text x="266.7" y="100.8">1</text>
<text x="266.7" y="103.4">2</text>
<text x="266.7" y="108.4">1</text>
<text x="266.7" y="111">2</text>
<text x="267.5" y="126.5">2</text>
<text x="267.5" y="129">1</text>
<text x="150.4" y="149.3">1</text>
<text x="150.4" y="151.9">2</text>
<text x="150.4" y="154.4">3</text>
<text x="150.4" y="156.9">4</text>
<text x="150.4" y="159.5">5</text>
<text x="150.4" y="162">6</text>
<text x="150.4" y="164.6">7</text>
<text x="150.4" y="167.1">8</text>
<text x="150.4" y="169.6">9</text>
<text x="150.4" y="172.2">10</text>
</g>
</svg>
